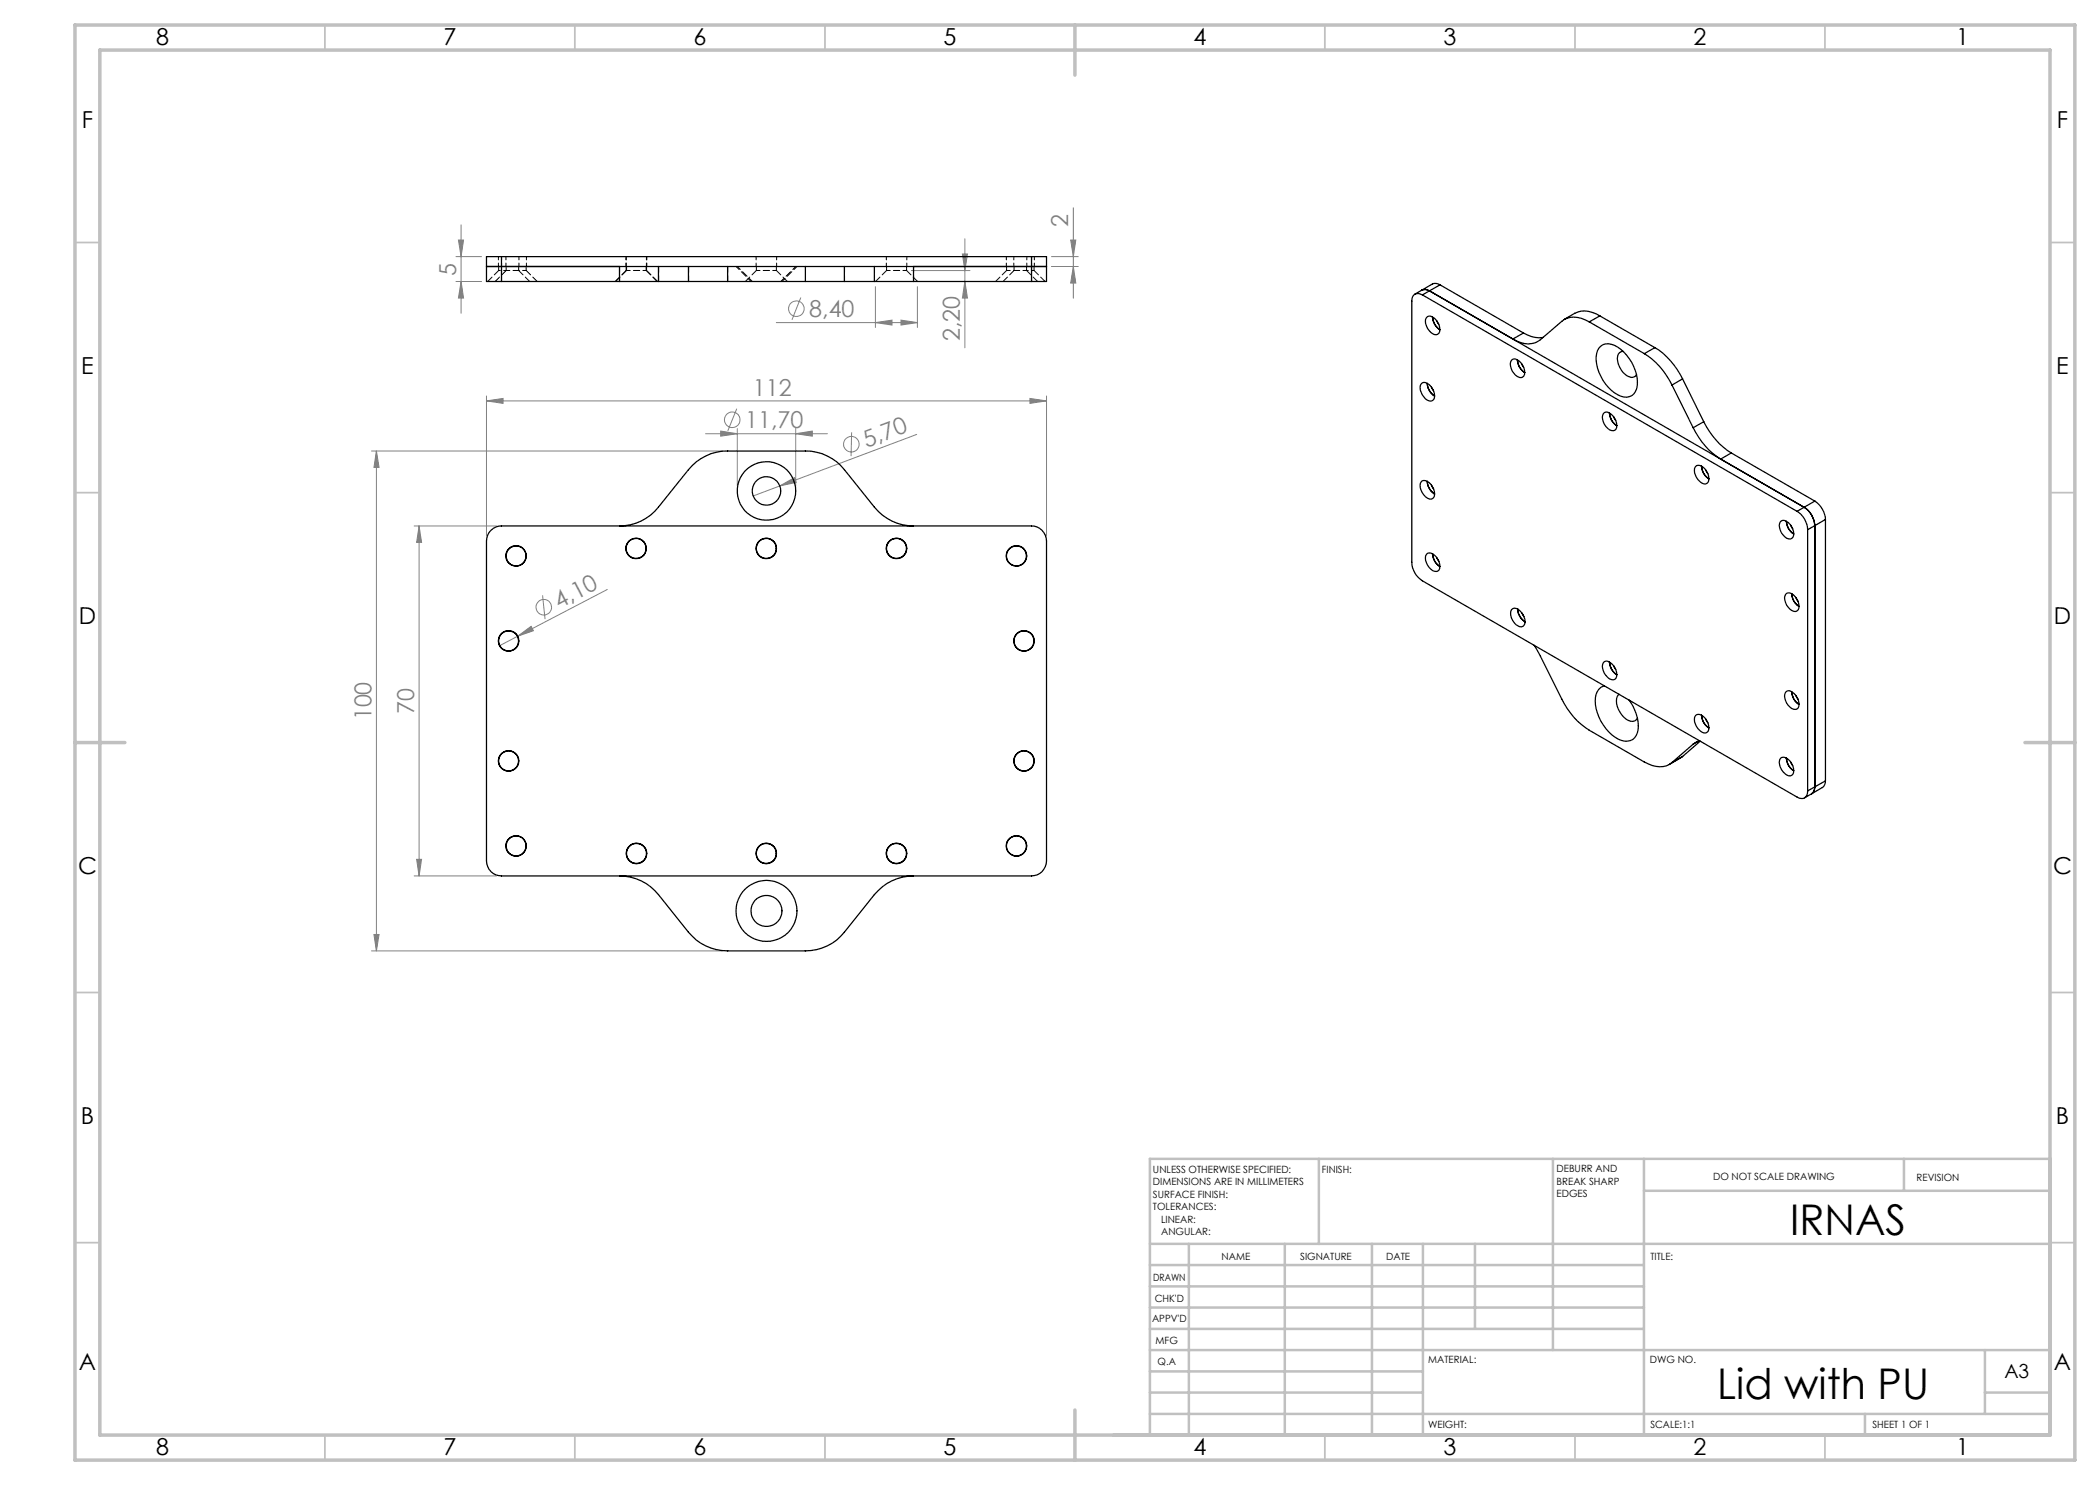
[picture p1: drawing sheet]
<svg xmlns="http://www.w3.org/2000/svg" width="420mm" height="297mm" viewBox="0 0 420 297" stroke-linecap="round" stroke-linejoin="round" font-family="sans-serif">
<g fill="none" stroke="#808080" stroke-width=".2">
<path d="M91.2 51.3h5.1M91.2 56.3h5.1M91.7 48h1l-.5 3.3zM92.2 45v17.6M92.2 56.3l.5 3.3h-1zM160.2 59.5l-1.8 4.5M175.1 57.3v8.2M182.3 54.1h11.7M183.5 57.3v8.2M192.5 50.8h1l-.5 3.3zM193 56.3l.5 3.3h-1zM193 47.8v21.8"/>
<path d="M210.3 51.3h5.4M210.3 53.3h5.4M214.1 48h1.1l-.5 3.3zM214.7 53.3l.5 3.3h-1.1zM214.7 41.6v18.1M97.3 79.2v28M155.3 64.5h28.2M175.1 64.5l3.3-.5v1zM180.2 64l3.3 .5-3.3 .5zM206 79.7l3.3 .5-3.3 .5zM209.3 79.2v28M74.3 90.2h70.2"/>
<path d="M75.3 90.2l.5 3.3h-1zM75.3 90.2v100M97.3 80.2l3.3-.5v1zM97.3 80.2h112M141.1 86.7h24.4M144.1 86.2l3.4 .5-3.4 .5zM147.4 81.7l-1.8 4.5M147.5 85.7v11.5M156 97.2l2.9-1.7 .3 1zM156 97.2l-5.4 2M159.1 86.7l3.4-.5v1zM159.1 85.7v11.5"/>
<path d="M170.3 86.5l-.1 4.7M183.3 86.9l-27.3 10.3M82.8 105.2h16.5M83.8 105.2v70M83.8 105.2l.5 3.3h-1zM108.5 119.1l.5 4.7M121.5 117.9l-21.6 11.2M103.5 127.2l2.7-1.9 .5 .8zM82.8 175.2h16.5M83.3 171.9h1l-.5 3.3zM74.3 190.2h70.2M74.8 186.9h1l-.5 3.3z"/>
<circle cx="159.3" cy="61.7" r="1.56"/>
<circle cx="146.4" cy="84" r="1.55"/>
<circle cx="170.3" cy="88.8" r="1.55"/>
<circle cx="108.8" cy="121.4" r="1.55"/>
</g>
<g fill="none" stroke="#c0c0c0" stroke-width=".35">
<path d="M65 5v5M115 5v5M165 5v5M265 5v5M315 5v5M365 5v5M15 48.5h5M410 48.5h5M15 98.5h5M410 98.5h5M15 198.5h5M410 198.5h5"/>
<path d="M15 248.5h5M410 248.5h5M65 287v5M115 287v5M165 287v5M265 287v5M315 287v5M365 287v5"/>
</g>
<g fill="none" stroke="#c0c0c0" stroke-width=".5">
<path d="M263.8 231.8v17M310.6 231.8v38.2M328.8 231.8v55.2M328.8 238.2h81.2M380.8 231.8v6.4M410 231.8h-180v55.2M230 248.8h180M230 257.3h98.8M230 253h98.8M237.8 248.8v38.2M257 248.8v38.2M274.4 248.8v38.2"/>
<path d="M284.6 248.8v38.2M295 248.8v17M230 265.8h98.8M230 261.5h98.8M230 278.5h54.6M230 274.3h54.6M230 270h180M397 278.5h13M397 270v12.8M230 282.8h180M373 282.8v4.2"/>
</g>
<path d="M15 5h400v287h-400zM20 10h390v277h-390zM215 5v10M15 148.5h10M405 148.5h10M215 282v10" fill="none" stroke="#c0c0c0" stroke-width=".7"/>
<g fill="#808080">
<path d="M156 97.2l2.9-1.7 .3 1z"/>
<path d="M103.5 127.2l2.7-1.9 .5 .8z"/>
<path d="M97.3 80.2l3.3-.5v1zM206 79.7l3.3 .5-3.3 .5zM144.1 86.2l3.4 .5-3.4 .5zM159.1 86.7l3.4-.5v1zM175.1 64.5l3.3-.5v1zM180.2 64l3.3 .5-3.3 .5z"/>
<path d="M75.3 90.2l.5 3.3h-1zM74.8 186.9h1l-.5 3.3z"/>
<path d="M83.8 105.2l.5 3.3h-1zM83.3 171.9h1l-.5 3.3zM91.7 48h1l-.5 3.3zM92.2 56.3l.5 3.3h-1zM214.1 48h1.1l-.5 3.3zM214.7 53.3l.5 3.3h-1.1zM192.5 50.8h1l-.5 3.3zM193 56.3l.5 3.3h-1z"/>
</g>
<g fill="none" stroke="#000" stroke-width=".25">
<path d="M97.3 53.3h26.6M100.3 51.3h-3v5h3M100.3 56.3h23.6M100.3 51.3v5M100.3 51.3h106M123.9 56.3h7.8M123.9 53.3h7.8M123.9 53.3v3M131.7 56.3h6M131.7 53.3h6M131.7 53.3v3M137.7 56.3h7.8"/>
<path d="M137.7 53.3h7.8M137.7 53.3v3M145.5 53.3v3M145.5 56.3h15.6M145.5 53.3h15.6M161.1 56.3h7.8M161.1 53.3h7.8M161.1 53.3v3M168.9 56.3h6M168.9 53.3h6M168.9 53.3v3M174.9 56.3h7.8"/>
<path d="M174.9 53.3h7.8M174.9 53.3v3M182.7 53.3h26.6M182.7 56.3h23.6M182.7 53.3v3M206.3 51.3h3v5h-3M206.3 51.3v5M284.4 58a1.5 1.5 0 0 1 1.5 .2M284.4 58l-1.4 .8M284.5 59a1.29 1.29 0 0 0-1.5-.2 1.29 1.29 0 0 0-.6 1.4v52.3a4.6 4.6 0 0 0 2.1 3.7l74.9 43.2a1.29 1.29 0 0 0 1.5 .2 1.29 1.29 0 0 0 .6-1.4M284.5 59l74.9 43.3M285.9 58.2l74.9 43.3a4.7 4.7 0 0 1 2.2 3.6"/>
<path d="M285.9 58.2l-1.4 .8M288 57a1.64 1.64 0 0 0-1.5-.2l-2.1 1.2M288 57l-2.1 1.2M288 57l16.7 9.6M284.2 76.8a1.26 1.26 0 0 1 2 .5 2.46 2.46 0 0 1 .5 2.6 1.26 1.26 0 0 1-1.9-.5 2.26 2.26 0 0 1-.6-2.6zM285.4 76.7a3.2 3.2 0 0 0 1.5 2.5M285.5 76.7a3.3 3.3 0 0 0 1.4 2.5M285.5 63.3a2.01 2.01 0 0 1 2.3 1.7 1.29 1.29 0 0 1-.5 2 2.63 2.63 0 0 1-2-3.5zM286.3 77.4l.4 .7M286.5 63.4a3.2 3.2 0 0 0 1.5 2.6M286.5 63.4a3.3 3.3 0 0 0 1.5 2.5M287.3 64.1l.5 .8"/>
<path d="M302.3 72.1a1.26 1.26 0 0 1 1.9 .5 2.46 2.46 0 0 1 .6 2.6 1.26 1.26 0 0 1-2-.5 2.46 2.46 0 0 1-.5-2.6zM303.5 72a3.2 3.2 0 0 0 1.4 2.5M303.5 72a3.3 3.3 0 0 0 1.4 2.5M304.3 72.7l.4 .7M304.7 66.6a5.7 5.7 0 0 0 3.9 .9M317.9 64.4a4.6 4.6 0 0 0-5.6-.1l-4.2 3.6a4.6 4.6 0 0 1-5.5-.1l2.1-1.2M317.9 64.4l11 6.3M320 63.2a4.9 4.9 0 0 0-5-.6l-2.2 1.3M320 63.2l-2.1 1.2M320 63.2l11 6.3M320.2 69.2a2.8 2.8 0 0 1 3.3 .2 8.6 8.6 0 0 1 3.8 8.4 2.38 2.38 0 0 1-3.8 1.1 8.8 8.8 0 0 1-4.2-8.2l.2-.6zM324.6 70.3a1.38 1.38 0 0 0-1.1 1.9 3.8 3.8 0 0 0 2.9 3.3l.7-.3 .2-.3"/>
<path d="M328.9 70.7a14.9 14.9 0 0 1 5.5 6.3M331 69.5a15.1 15.1 0 0 1 5.5 6.3M331 69.5l-2.1 1.2M334.4 77l4.2 8.5M336.5 75.8l-2.1 1.2M336.5 75.8l4.2 8.5M284.2 96.4a1.32 1.32 0 0 1 2 .5 2.51 2.51 0 0 1 .5 2.6 1.26 1.26 0 0 1-1.9-.5 2.33 2.33 0 0 1-.6-2.6zM286.3 97l.4 .8M286.9 98.8a3.1 3.1 0 0 1-1.4-2.5 3.1 3.1 0 0 0 1.4 2.5M320.9 82.5a1.81 1.81 0 0 1 2 1.2 1.81 1.81 0 0 1 0 2.4 2.31 2.31 0 0 1-2.4-2.2 1.31 1.31 0 0 1 .4-1.4zM321.9 82.6a3.2 3.2 0 0 0 1.5 2.6M321.9 82.6a3.1 3.1 0 0 0 1.5 2.5"/>
<path d="M322.7 83.3l.4 .8M338.6 85.5a15.2 15.2 0 0 0 5.5 6.3l2.2-1.2M339.1 93.3a1.32 1.32 0 0 1 2 .6 2.51 2.51 0 0 1 .5 2.6 .99 .99 0 0 1-1.6-.2 2.71 2.71 0 0 1-.9-3zM340.3 93.2a3.3 3.3 0 0 0 1.5 2.6M340.3 93.2a3.1 3.1 0 0 0 1.5 2.5M340.7 84.3a15.4 15.4 0 0 0 5.6 6.3M340.7 84.3l-2.1 1.2M341.1 94l.5 .7M346.3 90.6l16.7 9.6M98.2 106.1a2.87 2.87 0 0 1 2.1-.9h106a3 3 0 0 1 3 3v64a3 3 0 0 1-3 3h-106a3 3 0 0 1-3-3v-64a3.1 3.1 0 0 1 .9-2.1zM123.9 105.2a9.9 9.9 0 0 0 7.8-3.8l6-7.5a10.1 10.1 0 0 1 7.8-3.7h15.6a10 10 0 0 1 7.8 3.7l6 7.5a10 10 0 0 0 7.8 3.8M285.3 110.9a1.32 1.32 0 0 1 2 .5 2.51 2.51 0 0 1 .5 2.6 1.32 1.32 0 0 1-2-.5 2.33 2.33 0 0 1-.5-2.6z"/>
<path d="M286.5 110.7a3.2 3.2 0 0 0 1.5 2.6M286.5 110.8a3.1 3.1 0 0 0 1.5 2.5M287.3 111.5l.5 .8M356.3 104.2a2.01 2.01 0 0 1 2.3 1.6 1.29 1.29 0 0 1-.6 2 2.63 2.63 0 0 1-1.9-3.4zM357.1 118.9a1.26 1.26 0 0 1 2 .5 2.46 2.46 0 0 1 .5 2.6 1.26 1.26 0 0 1-2-.5 2.46 2.46 0 0 1-.5-2.6zM357.3 104.2a3.2 3.2 0 0 0 1.4 2.6M357.3 104.3a3.3 3.3 0 0 0 1.4 2.5M358.1 105l.4 .7M358.3 118.7a3.2 3.2 0 0 0 1.5 2.6M358.4 118.7a3.2 3.2 0 0 0 1.4 2.6M359.2 119.5l.4 .7M359.4 102.3a4.6 4.6 0 0 1 2.1 3.6"/>
<path d="M361.5 105.9v52.3M363 100.2a4.8 4.8 0 0 1 2.1 3.7M363 105.1v52.3M363 100.2l-3.6 2.1M363 105.1l-1.5 .8M365.1 103.9l-2.1 1.2M365.1 103.9v52.3M302.3 122a1.26 1.26 0 0 1 2 .5 2.26 2.26 0 0 1 .5 2.6 1.26 1.26 0 0 1-2-.6 2.46 2.46 0 0 1-.5-2.5zM304.3 122.6l.5 .7M305 124.4a3.2 3.2 0 0 1-1.4-2.6 3 3 0 0 0 1.4 2.6M306.8 129l1.3 2.2 4.2 8.6a14.7 14.7 0 0 0 5.6 6.2l11 6.4a4.7 4.7 0 0 0 5.5 .1M320.9 137.2a2.6 2.6 0 0 0-1.8 3 9.1 9.1 0 0 0 5.2 7.9 2.37 2.37 0 0 0 3.3-2.2 9 9 0 0 0-1.8-5.9"/>
<path d="M320.9 132.3a2.01 2.01 0 0 1 2.3 1.7 1.29 1.29 0 0 1-.5 2 2.63 2.63 0 0 1-2-3.5zM321.9 132.4a3.2 3.2 0 0 0 1.5 2.6M321.9 132.4a3.3 3.3 0 0 0 1.5 2.5M322.7 133.1l.4 .8M323.8 138.8a2.86 2.86 0 0 0 .2 3.7 2.78 2.78 0 0 0 3 1.7l.5-.6M357.1 138.5a.99 .99 0 0 1 1.6 .1l.4 .4a2.51 2.51 0 0 1 .5 2.6 1.32 1.32 0 0 1-2-.5 2.51 2.51 0 0 1-.5-2.6zM358.3 138.3a3.2 3.2 0 0 0 1.5 2.6M358.4 138.4a3.1 3.1 0 0 0 1.4 2.5M359.2 139.1l.4 .7M336.5 151.3l-2.6 1.6M336.5 151.3l-2.1 1.2M338.6 148.8l-4.2 3.7"/>
<path d="M339.1 143.2a1.32 1.32 0 0 1 2 .5 2.51 2.51 0 0 1 .5 2.6 .99 .99 0 0 1-1.6-.2 2.71 2.71 0 0 1-.9-2.9zM339.7 148.2l-1.1 .6M339.9 148.2l-1.3 .6M340 148.2l-3.5 3.1M340.3 143a3.2 3.2 0 0 0 1.5 2.6M340.3 143a3.1 3.1 0 0 0 1.5 2.6M341.1 143.8l.5 .7M356.3 151.5a2.32 2.32 0 0 1 2.4 2.2 1.14 1.14 0 0 1-.7 1.5 2.68 2.68 0 0 1-1.9-3.5zM357.3 151.6a3.2 3.2 0 0 0 1.4 2.6M357.3 151.6a3.1 3.1 0 0 0 1.4 2.5M358.1 152.4l.4 .7M362.3 158.7l-1.4 .9"/>
<path d="M363 157.4a1.56 1.56 0 0 1-.7 1.3M363 157.4l-1.5 .8M365.1 156.2a1.55 1.55 0 0 1-.6 1.3l-2.2 1.2M365.1 156.2l-2.1 1.2M123.9 175.2a10 10 0 0 1 7.8 3.7l6 7.5a10.1 10.1 0 0 0 7.8 3.8h15.6a10 10 0 0 0 7.8-3.8l6-7.5a10.1 10.1 0 0 1 7.8-3.7"/>
<circle cx="153.3" cy="98.2" r="2.85"/>
<circle cx="153.3" cy="98.2" r="5.8"/>
<circle cx="103.2" cy="111.2" r="2.05"/>
<circle cx="103.2" cy="111.2" r="2.01"/>
<circle cx="127.2" cy="109.7" r="2.05"/>
<circle cx="127.2" cy="109.7" r="2"/>
<circle cx="153.2" cy="109.7" r="2.05"/>
<circle cx="153.3" cy="109.7" r="2"/>
<circle cx="179.3" cy="109.7" r="2"/>
<circle cx="179.3" cy="109.7" r="2.06"/>
<circle cx="203.3" cy="111.2" r="2"/>
<circle cx="203.3" cy="111.2" r="2.05"/>
<circle cx="101.7" cy="128.2" r="2.05"/>
<circle cx="101.7" cy="128.2" r="2"/>
<circle cx="204.8" cy="128.2" r="2.05"/>
<circle cx="204.8" cy="128.2" r="2"/>
<circle cx="101.7" cy="152.2" r="2.04"/>
<circle cx="101.7" cy="152.2" r="2"/>
<circle cx="204.8" cy="152.2" r="2.04"/>
<circle cx="204.8" cy="152.2" r="2"/>
<circle cx="103.2" cy="169.2" r="2.01"/>
<circle cx="103.2" cy="169.2" r="2.04"/>
<circle cx="127.3" cy="170.7" r="2.01"/>
<circle cx="127.3" cy="170.7" r="2.06"/>
<circle cx="153.2" cy="170.7" r="2.05"/>
<circle cx="153.2" cy="170.7" r="2.01"/>
<circle cx="179.3" cy="170.7" r="2.01"/>
<circle cx="179.3" cy="170.7" r="2.06"/>
<circle cx="203.3" cy="169.2" r="2"/>
<circle cx="203.3" cy="169.2" r="2.04"/>
<circle cx="153.3" cy="182.2" r="3.1"/>
<circle cx="153.3" cy="182.2" r="6.1"/>
</g>
<path d="M105.2 54.1h-4M129.3 54.1h-4M155.3 54.1h-4M181.3 54.1h-4M205.3 54.1h-4" fill="none" stroke="#000" stroke-width=".2" stroke-dasharray="1.3 .6" stroke-dashoffset=".5"/>
<path d="M101.2 54.1h-1.5M206.8 54.1h-1.5" fill="none" stroke="#000" stroke-width=".2" stroke-dasharray="1.3 .6" stroke-dashoffset=".8"/>
<g fill="none" stroke="#000" stroke-width=".2" stroke-dasharray="1.3 .6">
<path d="M99.7 54.1l-2.2 2.2M101.2 54.1l-2.2 2.2M105.9 56.3l-2.2-2.2M107.4 56.3l-2.2-2.2M125.2 54.1l-2.2 2.2M125.3 54.1h-.1M125.3 54.1l-2.2 2.2M131.4 56.3l-2.2-2.2M131.5 56.3l-2.2-2.2M151.3 54.1l-2.2 2.2M157.5 56.3l-2.2-2.2M177.3 54.1l-2.2 2.2"/>
<path d="M183.5 56.3l-2.2-2.2M201.3 54.1l-2.2 2.2M202.8 54.1l-2.2 2.2M207.5 56.3l-2.2-2.2M209 56.3l-2.2-2.2"/>
</g>
<path d="M100.3 56.3v-3M123.9 56.3v-3M131.7 56.3v-3M137.7 53.3v3M145.5 56.3v-3M161.1 53.3v3M168.9 56.3v-3M174.9 56.3v-3M182.7 56.3v-3M206.3 53.3v3" fill="none" stroke="#000" stroke-width=".2" stroke-dasharray="1.3 .6" stroke-dashoffset=".1"/>
<g fill="none" stroke="#000" stroke-width=".2" stroke-dasharray="1.3 .6" stroke-dashoffset=".6">
<path d="M99.7 51.3v2M100.3 53.3v-2M101.2 51.3v2M103.8 53.3v-2M105.3 53.3v-2M125.2 51.3v2M125.3 51.3v2M129.3 53.3v-2M129.4 53.3v-2M151.2 51.3v2M155.3 53.3v-2M177.3 51.3v2"/>
<path d="M181.4 53.3v-2M201.3 51.3v2M202.8 51.3v2M205.4 53.3v-2M206.3 51.3v2M206.9 53.3v-2"/>
</g>
<g fill="none" stroke="#000" stroke-width=".2" stroke-dasharray="1.3 .6" stroke-dashoffset=".4">
<path d="M99.7 53.3v.8M101.2 53.3v.8M103.7 54.1v-.8M105.2 54.1v-.8M125.2 53.3v.8M125.3 53.3v.8M129.2 54.1v-.8M129.3 54.1v-.8M147.2 53.3l3 3M147.5 53.3l3 3M151.3 53.3v.8M155.3 54.1v-.8"/>
<path d="M156.2 56.3l3-3M156.4 56.3l3-3M177.3 53.3v.8M181.3 54.1v-.8M201.3 53.3v.8M202.8 53.3v.8M205.3 54.1v-.8M206.8 54.1v-.8"/>
</g>
<g font-size="8.5">
<text x="358" y="247">IRNAS</text>
<text x="343.4" y="279.7">Lid with PU</text>
</g>
<g font-size="4.7">
<text x="31.2" y="9">8</text>
<text x="88.7" y="9">7</text>
<text x="138.7" y="9">6</text>
<text x="188.7" y="9">5</text>
<text x="238.7" y="9">4</text>
<text x="288.7" y="9">3</text>
<text x="338.7" y="9">2</text>
<text x="391.2" y="9">1</text>
<text x="16.4" y="25.5">F</text>
<text x="411.4" y="25.5">F</text>
<text x="16.2" y="74.8">E</text>
<text x="411.2" y="74.8">E</text>
<text x="15.8" y="124.7">D</text>
<text x="410.8" y="124.7">D</text>
<text x="15.6" y="174.7">C</text>
<text x="410.6" y="174.7">C</text>
<text x="16.2" y="224.8">B</text>
<text x="411.2" y="224.8">B</text>
<text x="15.8" y="274">A</text>
<text x="410.8" y="274">A</text>
<text x="31.2" y="291">8</text>
<text x="88.7" y="291">7</text>
<text x="138.7" y="291">6</text>
<text x="188.7" y="291">5</text>
<text x="238.7" y="291">4</text>
<text x="288.7" y="291">3</text>
<text x="338.7" y="291">2</text>
<text x="391.2" y="291">1</text>
</g>
<g font-size="4.7" fill="#808080">
<text x="213.7" y="45.4" transform="rotate(-90 213.7 45.4)">2</text>
<text x="91.2" y="55.1" transform="rotate(-90 91.2 55.1)">5</text>
<text x="161.9" y="63.4">8,40</text>
<text x="192" y="68.2" transform="rotate(-90 192 68.2)">2,20</text>
<text x="150.6" y="79.2">112</text>
<text x="149" y="85.7">11,70</text>
<text x="173.3" y="89.5" transform="rotate(-21 173.3 89.5)">5,70</text>
<text x="111.8" y="121.8" transform="rotate(-28 111.8 121.8)">4,10</text>
<text x="82.8" y="142.8" transform="rotate(-90 82.8 142.8)">70</text>
<text x="74.3" y="144.1" transform="rotate(-90 74.3 144.1)">100</text>
</g>
<text font-size="3.9" x="400.9" y="275.5">A3</text>
<g font-size="2">
<text x="230.6" y="234.6">UNLESS OTHERWISE SPECIFIED:</text>
<text x="230.6" y="237.1">DIMENSIONS ARE IN MILLIMETERS</text>
<text x="230.6" y="239.6">SURFACE FINISH:</text>
<text x="264.4" y="234.6">FINISH:</text>
<text x="311.3" y="234.5">DEBURR AND</text>
<text x="311.3" y="237">BREAK SHARP</text>
<text x="311.3" y="239.5">EDGES</text>
<text x="342.6" y="236">DO NOT SCALE DRAWING</text>
<text x="383.3" y="236.2">REVISION</text>
<text x="230.6" y="242.1">TOLERANCES:</text>
<text x="232.2" y="244.6">LINEAR:</text>
<text x="232.2" y="247.1">ANGULAR:</text>
<text x="244.3" y="252">NAME</text>
<text x="260" y="251.9">SIGNATURE</text>
<text x="277.2" y="251.9">DATE</text>
<text x="330.1" y="251.9">TITLE:</text>
<text x="230.6" y="256.1">DRAWN</text>
<text x="230.9" y="260.3">CHK'D</text>
<text x="230.4" y="264.4">APPV'D</text>
<text x="231.1" y="268.8">MFG</text>
<text x="231.5" y="273">Q.A</text>
<text x="285.6" y="272.5">MATERIAL:</text>
<text x="330" y="272.5">DWG NO.</text>
<text x="285.6" y="285.5">WEIGHT:</text>
<text x="330.1" y="285.6">SCALE:1:1</text>
<text x="374.5" y="285.6">SHEET 1 OF 1</text>
</g>
</svg>
